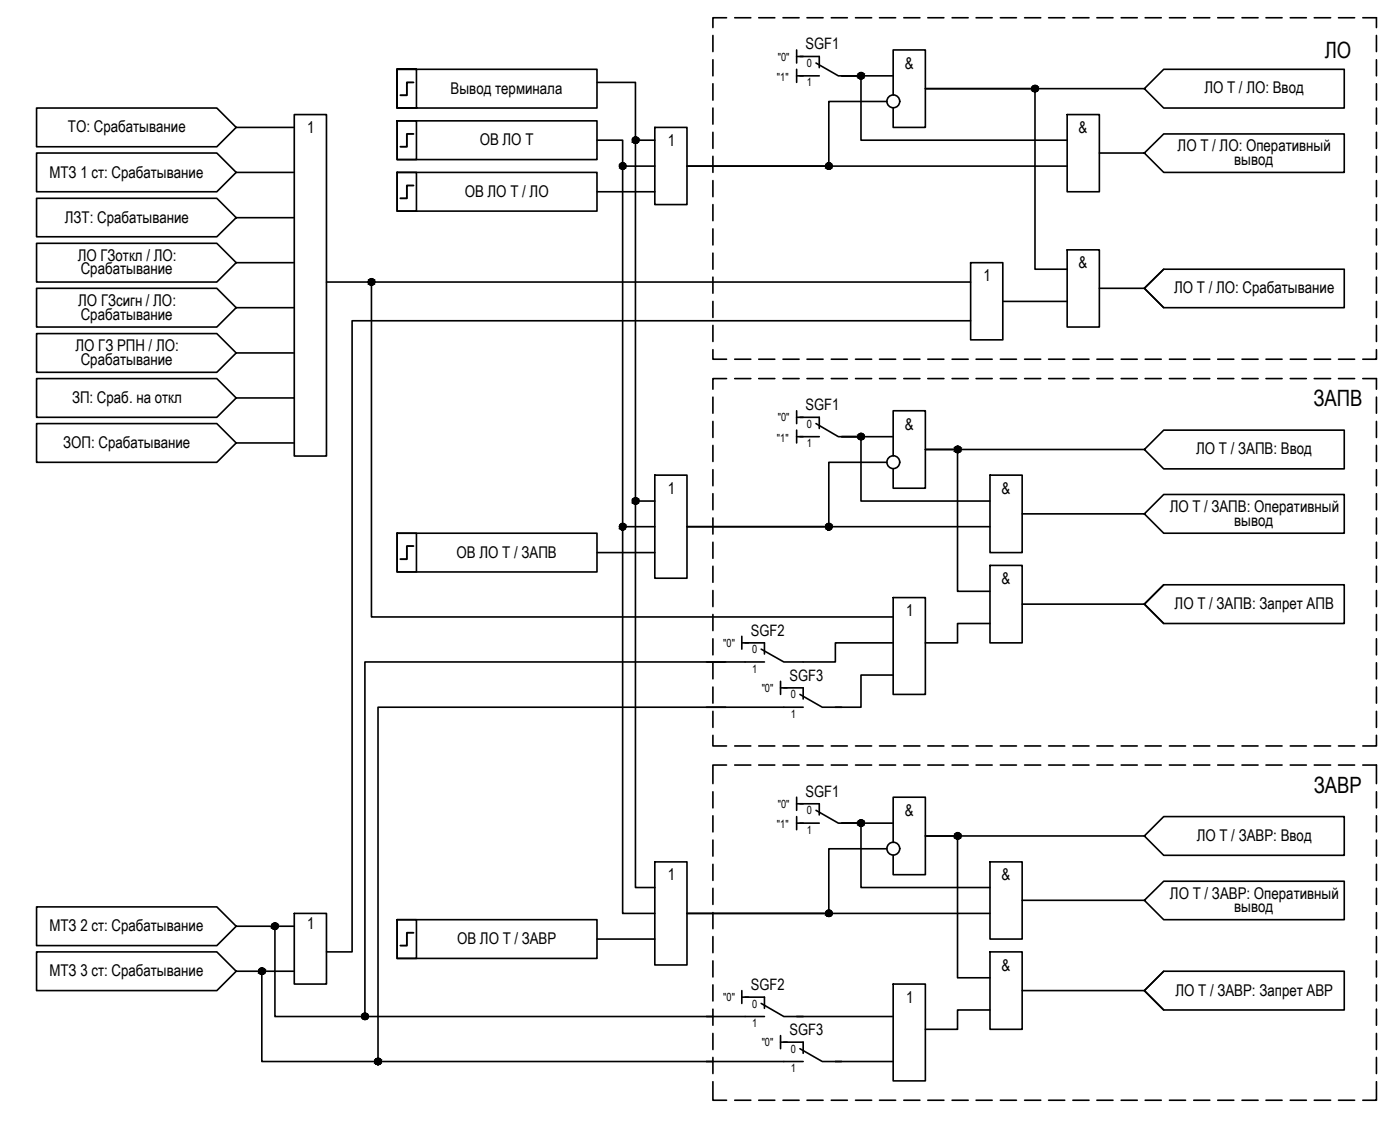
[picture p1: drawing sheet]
<svg xmlns="http://www.w3.org/2000/svg" width="217mm" height="175mm" viewBox="0 0 217 175" stroke-linecap="round" stroke-linejoin="round" font-family="sans-serif">
<!-- layer: 0 -->
<g fill="none" stroke="#000" stroke-width=".25">
<path d="M5.7 16.8h28l3 3-3 3h-28zM36.7 19.8h9M45.7 17.8h5v53h-5zM61.6 18.8h31.1v6h-31.1zM61.6 18.8h3v6h-3zM61.6 10.8v6h3v-6h-3h31.1v6h-31.1zM92.7 12.8h5.9v9h3M101.6 19.8h5v12h-5zM110.7 5.5v2.5M110.7 9.3v2.5M110.7 13v2.5M110.7 16.8v2.5"/>
<path d="M112.8 2.8h-2.1v1.5M114 2.8h2.5M117.8 2.8h2.5M121.5 2.8h2.5M123.7 7.8v2M123.7 10.8v2M123.7 8.8h1M123.7 11.8h1M125.3 2.8h2.5M129 2.8h2.5M132.8 2.8h2.5M136.5 2.8h2.5"/>
<path d="M137.7 15.8h-9v10h-22.1h59.1M138.6 11.8h-8h3v10h32.1M138.6 14.8v-7h5v12h-5v-3M140.3 2.8h2.5M144 2.8h2.5M147.8 2.8h2.5M151.5 2.8h2.5M155.3 2.8h2.5M159 2.8h2.5M162.8 2.8h2.5M165.7 17.8h4.9v12h-4.9zM166.5 2.8h2.5"/>
<path d="M170.3 2.8h2.5M174 2.8h2.5M177.6 13.8l3-3h28.1v6h-28.1zM177.6 13.8h-34h17.1v28h5M177.8 2.8h2.5M181.5 2.8h2.5M185.3 2.8h2.5M189 2.8h2.5M192.8 2.8h2.5M196.5 2.8h2.5M200.3 2.8h2.5M204 2.8h2.5"/>
<path d="M207.8 2.8h2.5M211.5 2.8h2.2v1.5M213.7 5.5v2.5M213.7 9.3v2.5M213.7 13v2.5M213.7 16.8v2.5M5.7 23.8h28l3 3-3 3h-28zM5.7 37.8h28l3 3-3 3h-28zM36.7 33.8l-3 2.9h-28v-5.9h28l3 3h9M36.7 26.8h9M61.6 26.8h3v6h-3zM61.6 26.8h31.1v6h-31.1z"/>
<path d="M92.7 21.8h3.9v4h5M92.7 29.8h8.9M96.6 25.8v55.9h5M98.6 21.8v56h3M110.7 20.5v2.5M110.7 24.3v2.5M110.7 28v2.5M110.7 31.8v2.5M110.7 35.5v2.5M110.7 39.3v2.5M165.7 38.8h4.9v12h-4.9zM170.6 23.8h7l3-3h28.1v6h-28.1l-3-3"/>
<path d="M213.7 20.5v2.5M213.7 24.3v2.5M213.7 28v2.5M213.7 31.8v2.5M213.7 35.5v2.5M213.7 39.3v2.5M5.7 58.8h28l3 3-3 3h-28zM5.7 44.8h28l3 3-3 3h-28zM5.7 51.8h28l3 3-3 3h-28zM36.7 40.8h9M36.7 47.8h9M36.7 54.8h9"/>
<path d="M50.7 43.8h100M57.7 43.8v52h80.9M110.7 54.3v1.5h2.1M110.7 43v2.5M110.7 46.8v2.5M110.7 50.5v2.5M112.8 58.8h-2.1v1.6M114 55.8h2.5M114 58.8h2.5M117.8 55.8h2.5M117.8 58.8h2.5M121.5 55.8h2.5"/>
<path d="M121.5 58.8h2.5M125.3 55.8h2.5M125.3 58.8h2.5M129 55.8h2.5M129 58.8h2.5M132.8 55.8h2.5M132.8 58.8h2.5M136.5 55.8h2.5M136.5 58.8h2.5M140.3 55.8h2.5M140.3 58.8h2.5M144 55.8h2.5"/>
<path d="M144 58.8h2.5M147.8 55.8h2.5M147.8 58.8h2.5M150.7 40.8h5v12h-5zM150.7 49.8h-96v97.9h-4M151.5 55.8h2.5M151.5 58.8h2.5M155.3 55.8h2.5M155.3 58.8h2.5M155.7 46.8h10M159 55.8h2.5M159 58.8h2.5"/>
<path d="M162.8 55.8h2.5M162.8 58.8h2.5M166.5 55.8h2.5M166.5 58.8h2.5M170.3 55.8h2.5M170.3 58.8h2.5M170.6 44.8h7M174 55.8h2.5M174 58.8h2.5M177.6 44.8l3-3h28.1v6h-28.1zM177.8 55.8h2.5M177.8 58.8h2.5"/>
<path d="M180.6 41.8l-3 3 3 3M181.5 55.8h2.5M181.5 58.8h2.5M185.3 55.8h2.5M185.3 58.8h2.5M189 55.8h2.5M189 58.8h2.5M192.8 55.8h2.5M192.8 58.8h2.5M196.5 55.8h2.5M196.5 58.8h2.5M200.3 55.8h2.5"/>
<path d="M200.3 58.8h2.5M204 55.8h2.5M204 58.8h2.5M207.8 55.8h2.5M207.8 58.8h2.5M211.5 58.8h2.2v1.6M213.7 54.3v1.5h-2.2M213.7 43v2.5M213.7 46.8v2.5M213.7 50.5v2.5M36.7 68.8l-3 3h-28v-6.1h28l3 3.1h9M36.7 61.8h9"/>
<path d="M98.6 77.8v60h3M101.6 73.7h5v16.1h-5zM110.7 61.6v2.5M110.7 65.4v2.5M110.7 69.1v2.5M110.7 72.9v2.5M110.7 76.6v2.5M123.7 63.8v1.9M123.7 66.8v2M123.7 64.8h1M123.7 67.8h1M137.7 71.8h-9v9.9h-22.1h47.1"/>
<path d="M138.6 67.8h-8h3v10h20.1M138.6 70.8v-7h5v12h-5v-3M153.7 73.7h5v12.1h-5zM158.7 79.8h18.9l3-3h28.1v6h-28.1l-3-3M177.6 69.8h-34h5v22h5.1M180.6 66.8h28.1v6h-28.1l-3-3zM213.7 61.6v2.5M213.7 65.4v2.5M213.7 69.1v2.5M213.7 72.9v2.5M213.7 76.6v2.5M61.6 82.8h3v6h-3z"/>
<path d="M61.6 82.8h31.1v6h-31.1zM92.7 85.8h8.9M96.6 81.7v60.1h5M110.7 80.4v2.5M110.7 84.2v2.5M110.7 87.9v2.5M110.7 91.7v2.5M110.7 95.4v2.5M110.7 99.1v2.5M115.1 98.8v2M115.1 99.8h1.1M138.6 92.8h5v15h-5z"/>
<path d="M138.6 99.8h-8.9v2.9h-5M153.7 87.8h5v12h-5zM153.7 96.8h-5.1v3h-5M158.7 93.8h18.9l3 3h28.1v-6h-28.1l-3 3M180.6 90.8l-3 3 3 3M213.7 80.4v2.5M213.7 84.2v2.5M213.7 87.9v2.5M213.7 91.7v2.5M213.7 95.4v2.5M213.7 99.1v2.5M109.6 102.7h6.1"/>
<path d="M109.6 109.8h12.1M110.7 114.1v1.7h2.1M110.7 102.9v2.5M110.7 106.6v2.5M110.7 110.4v2.5M112.7 102.7h-56.1v55.1h-13.9v-14M112.7 109.8h-54v55h-18.1v-14M112.8 118.7h-2.1v2.9M114 115.8h2.5M114 118.7h2.5M117.8 115.8h2.5M117.8 118.7h2.5"/>
<path d="M121.2 105.8v2M121.2 106.8h1M121.5 115.8h2.5M121.5 118.7h2.5M125.3 115.8h2.5M125.3 118.7h2.5M129 115.8h2.5M129 118.7h2.5M132.8 115.8h2.5M132.8 118.7h2.5M136.5 115.8h2.5M136.5 118.7h2.5"/>
<path d="M138.6 104.8h-5v5h-3.9M140.3 115.8h2.5M140.3 118.7h2.5M144 115.8h2.5M144 118.7h2.5M147.8 115.8h2.5M147.8 118.7h2.5M151.5 115.8h2.5M151.5 118.7h2.5M155.3 115.8h2.5M155.3 118.7h2.5M159 115.8h2.5"/>
<path d="M159 118.7h2.5M162.8 115.8h2.5M162.8 118.7h2.5M166.5 115.8h2.5M166.5 118.7h2.5M170.3 115.8h2.5M170.3 118.7h2.5M174 115.8h2.5M174 118.7h2.5M177.8 115.8h2.5M177.8 118.7h2.5M181.5 115.8h2.5"/>
<path d="M181.5 118.7h2.5M185.3 115.8h2.5M185.3 118.7h2.5M189 115.8h2.5M189 118.7h2.5M192.8 115.8h2.5M192.8 118.7h2.5M196.5 115.8h2.5M196.5 118.7h2.5M200.3 115.8h2.5M200.3 118.7h2.5M204 115.8h2.5"/>
<path d="M204 118.7h2.5M207.8 115.8h2.5M207.8 118.7h2.5M211.5 118.7h2.2v2.9M213.7 114.1v1.7h-2.2M213.7 102.9v2.5M213.7 106.6v2.5M213.7 110.4v2.5M101.6 133.8h5v16h-5zM110.7 122.9v2.5M110.7 126.6v2.5M110.7 130.4v2.5"/>
<path d="M110.7 134.2v2.5M110.7 137.9v2.5M123.7 123.7v2.1M123.7 126.7v2.1M123.7 124.8h1M123.7 127.8h1M137.7 131.7h-9v10.1h-22.1h47.1M138.6 127.8h-8h3v10h20.1M138.6 130.8v-7.1h5v12.1h-5v-3M153.7 133.8h5v12h-5zM158.7 139.7h18.9M177.6 129.8l3-3.1h28.1v6.1h-28.1z"/>
<path d="M177.6 129.8h-34h5v22h5.1M177.6 139.7l3-2.9h28.1v6h-28.1zM213.7 122.9v2.5M213.7 126.6v2.5M213.7 130.4v2.5M213.7 134.2v2.5M213.7 137.9v2.5M5.7 140.8h28l3 3-3 3h-28zM5.7 147.7h28l3 3.1-3 3h-28zM36.7 143.8h9M36.7 150.8h9M45.7 141.8h5v10.9h-5z"/>
<path d="M56.6 157.8h59.1M61.6 142.8h3v6h-3zM61.6 142.8h31.1v6h-31.1zM92.7 145.8h8.9M110.7 141.7v2.4M110.7 145.4v2.5M110.7 149.1v2.5M110.7 152.9v2.5M110.7 156.6v2.5M115.1 153.8v1.9M115.1 154.8h1.1M123.7 157.8h14.9"/>
<path d="M138.6 152.7h5v15.1h-5zM153.7 147.7h5v12.1h-5zM153.7 156.8h-5.1v3h-5M158.7 153.8h18.9M177.6 153.8l3-3h28.1v6h-28.1zM180.6 150.8l-3 3 3 3M213.7 141.7v2.4M213.7 145.4v2.5M213.7 149.1v2.5M213.7 152.9v2.5M213.7 156.6v2.5M58.7 164.8h63"/>
<path d="M110.7 167.9v2.9h2.1M110.7 160.4v2.5M110.7 164.1v2.5M114 170.8h2.5M117.8 170.8h2.5M121.2 160.7v2.1M121.2 161.8h1M121.5 170.8h2.5M125.3 170.8h2.5M129 170.8h2.5M129.7 164.8h8.9M132.8 170.8h2.5"/>
<path d="M136.5 170.8h2.5M140.3 170.8h2.5M144 170.8h2.5M147.8 170.8h2.5M151.5 170.8h2.5M155.3 170.8h2.5M159 170.8h2.5M162.8 170.8h2.5M166.5 170.8h2.5M170.3 170.8h2.5M174 170.8h2.5M177.8 170.8h2.5"/>
<path d="M181.5 170.8h2.5M185.3 170.8h2.5M189 170.8h2.5M192.8 170.8h2.5M196.5 170.8h2.5M200.3 170.8h2.5M204 170.8h2.5M207.8 170.8h2.5M213.7 167.9v2.9h-2.2M213.7 160.4v2.5M213.7 164.1v2.5"/>
<circle cx="133.7" cy="11.8" r=".49"/>
<circle cx="138.7" cy="15.7" r=".99"/>
<circle cx="160.7" cy="13.7" r=".49"/>
<circle cx="96.7" cy="25.8" r=".49"/>
<circle cx="98.7" cy="21.7" r=".49"/>
<circle cx="128.7" cy="25.8" r=".49"/>
<circle cx="57.7" cy="43.8" r=".49"/>
<circle cx="98.7" cy="77.7" r=".49"/>
<circle cx="133.7" cy="67.8" r=".49"/>
<circle cx="138.7" cy="71.7" r=".99"/>
<circle cx="148.7" cy="69.7" r=".49"/>
<circle cx="96.7" cy="81.7" r=".49"/>
<circle cx="128.7" cy="81.7" r=".49"/>
<circle cx="133.7" cy="127.7" r=".49"/>
<circle cx="138.7" cy="131.7" r=".99"/>
<circle cx="148.7" cy="129.7" r=".49"/>
<circle cx="40.7" cy="150.7" r=".49"/>
<circle cx="42.7" cy="143.7" r=".49"/>
<circle cx="56.7" cy="157.8" r=".49"/>
<circle cx="128.7" cy="141.8" r=".49"/>
<circle cx="58.7" cy="164.7" r=".49"/>
</g>
<g fill="none" stroke="#000" stroke-width=".25">
<path d="M124.2 8.8h3v1.7M124.2 11.8h3M126.7 9.8l3.4 2h3M124.2 64.8h3v1.7M124.2 67.8h3M126.7 65.7l3.4 2.1h3M115.7 99.8h3v1.7M115.7 102.7h3M118.2 100.8l3.5 1.9h3M121.7 106.8h3v1.7M121.7 109.8h3M124.2 107.8l3.4 2h3"/>
<path d="M124.2 124.8h3v1.7M124.2 127.8h3M126.7 125.8l3.4 2h3M115.7 154.8h3v1.7M115.7 157.8h3M118.2 155.7l3.5 2.1h3M121.7 161.8h3v1.7M121.7 164.8h3M124.2 162.8l3.4 2h3"/>
</g>
<!-- layer: 0 -->
<g fill="#000" stroke="#000" stroke-width=".16">
<path d="M133.5 12.2h.3zM133.6 11.3h.1zM160.5 14.2h.3zM160.6 13.3h.1zM96.5 26.3h.3zM96.6 25.3h.1zM98.5 22.2h.3zM98.6 21.3h.1zM128.5 26.3h.3zM128.6 25.3h.1zM57.5 44.2h.3zM57.6 43.3h.1z"/>
<path d="M98.5 78.2h.3zM98.6 77.3h.1zM133.5 68.2h.3zM133.6 67.3h.1zM148.5 70.2h.3zM148.5 69.3h.3zM96.5 82.3h.3zM96.6 81.3h.1zM128.5 82.3h.3zM128.6 81.3h.1zM133.5 128.2h.3zM133.6 127.3h.1z"/>
<path d="M148.5 130.2h.3zM148.5 129.3h.3zM40.5 151.2h.3zM40.6 150.3h.1zM42.5 144.2h.3zM42.6 143.3h.2zM56.5 158.2h.3zM56.6 157.3h.1zM128.5 142.2h.3zM128.6 141.3h.1zM58.5 165.2h.3zM58.6 164.3h.2z"/>
<path d="M133.5 12.2l.2 .1zM133.6 12.3h.1z"/>
<path d="M133.6 11.3h.2zM133.5 11.3h.3z"/>
<path d="M133.5 11.3h.4zM133.4 11.3h.5z"/>
<path d="M133.4 11.3l.6 .1zM133.4 11.3l.6 .1z"/>
<path d="M133.4 12.2h.5zM133.4 12.2h.4z"/>
<path d="M133.4 11.4h.6zM133.3 11.4h.7z"/>
<path d="M133.4 12.2h.6zM133.4 12.2h.5z"/>
<path d="M133.3 11.4l.8 .1-.1-.1zM133.3 11.4l.8 .1h-.9z"/>
<path d="M133.3 12.1h.7zM133.3 12.1l.7 .1z"/>
<path d="M133.2 11.5l.9 .1v-.1zM133.2 11.5l.9 .1h-.9z"/>
<path d="M133.2 12l.8 .1 .1-.1zM133.2 12l.8 .1h-.7z"/>
<path d="M133.2 11.6l1 .1-.1-.1zM133.2 11.6l1 .1h-1z"/>
<path d="M133.2 11.9l.9 .1v-.1zM133.2 11.9l.9 .1h-.9z"/>
<path d="M133.2 11.7l1 .1v-.1zM133.2 11.7l1 .1h-1.1z"/>
<path d="M133.1 11.8l1.1 .1v-.1zM133.1 11.8l1.1 .1h-1z"/>
<path d="M133.2 11.9h.9h.1zM133.2 11.9h.9h-.9z"/>
<path d="M160.5 14.2l.2 .1zM160.6 14.3h.1z"/>
<path d="M160.6 13.3h.2zM160.5 13.3h.3z"/>
<path d="M160.5 13.3h.4zM160.4 13.3h.5z"/>
<path d="M160.4 13.3l.6 .1zM160.3 13.4h.7z"/>
<path d="M160.4 14.2h.5zM160.4 14.2h.4z"/>
<path d="M160.3 13.4l.7 .1v-.1zM160.3 13.4l.7 .1h-.7z"/>
<path d="M160.3 14.1h.7zM160.3 14.1l.6 .1z"/>
<path d="M160.3 13.5h.8zM160.3 13.5h.8z"/>
<path d="M160.3 14.1h.7zM160.3 14.1h.7z"/>
<path d="M160.2 13.5l.9 .1v-.1zM160.2 13.5l.9 .1h-.9z"/>
<path d="M160.2 14l.8 .1 .1-.1zM160.2 14l.8 .1h-.7z"/>
<path d="M160.2 13.6l1 .1-.1-.1zM160.2 13.6l1 .1h-1.1z"/>
<path d="M160.2 13.9l.9 .1v-.1zM160.2 13.9l.9 .1h-.9z"/>
<path d="M160.1 13.7l1.1 .1v-.1zM160.1 13.7l1.1 .1h-1.1z"/>
<path d="M160.1 13.8h1.1zM160.1 13.8h1.1h-1.1z"/>
<path d="M160.1 13.8l1 .1 .1-.1zM160.1 13.8l1 .1h-.9z"/>
<path d="M96.5 26.3h.2zM96.6 26.3h.1z"/>
<path d="M96.6 25.3h.2zM96.5 25.3h.3z"/>
<path d="M96.5 25.3h.4zM96.4 25.3h.5z"/>
<path d="M96.4 25.3l.6 .1zM96.4 25.3l.6 .1h-.6z"/>
<path d="M96.4 26.2h.5zM96.4 26.2l.4 .1z"/>
<path d="M96.4 25.4h.6zM96.3 25.4h.7z"/>
<path d="M96.4 26.2h.6zM96.4 26.2h.5z"/>
<path d="M96.3 25.4l.8 .1-.1-.1zM96.3 25.4l.8 .1h-.9z"/>
<path d="M96.3 26.1l.7 .1v-.1zM96.3 26.1l.7 .1z"/>
<path d="M96.2 25.5l.9 .1v-.1zM96.2 25.5l.9 .1h-.9z"/>
<path d="M96.2 26h.9zM96.2 26l.8 .1z"/>
<path d="M96.2 25.6l1 .1-.1-.1zM96.2 25.6l1 .1h-1z"/>
<path d="M96.2 26h.9zM96.2 26h.9h-.9z"/>
<path d="M96.2 25.7l1 .1v-.1zM96.2 25.7l1 .1h-1.1z"/>
<path d="M96.1 25.8l1.1 .1v-.1zM96.1 25.8l1.1 .1h-1z"/>
<path d="M96.2 25.9l.9 .1 .1-.1zM96.2 25.9l.9 .1h-.9z"/>
<path d="M98.5 22.2l.2 .1zM98.6 22.3h.1z"/>
<path d="M98.6 21.3h.2zM98.5 21.3h.3z"/>
<path d="M98.5 21.3h.4zM98.4 21.3h.5z"/>
<path d="M98.4 21.3l.6 .1zM98.3 21.4h.7z"/>
<path d="M98.4 22.2h.5zM98.4 22.2h.4z"/>
<path d="M98.3 21.4l.7 .1v-.1zM98.3 21.4l.7 .1h-.7z"/>
<path d="M98.3 22.1h.7zM98.3 22.1l.6 .1z"/>
<path d="M98.3 21.5h.8zM98.3 21.5h.8z"/>
<path d="M98.3 22.1h.7zM98.3 22.1h.7z"/>
<path d="M98.2 21.5l.9 .1v-.1zM98.2 21.5l.9 .1h-.9z"/>
<path d="M98.2 22l.8 .1 .1-.1zM98.2 22l.8 .1h-.7z"/>
<path d="M98.2 21.6l.9 .1v-.1zM98.2 21.6l.9 .1h-.9z"/>
<path d="M98.2 21.7l.9 .1v-.1zM98.2 21.7l.9 .1h-.9z"/>
<path d="M98.2 21.8h.9zM98.2 21.8h.9h-.9z"/>
<path d="M98.2 21.8l.9 .1v-.1zM98.2 21.8l.9 .1h-.9z"/>
<path d="M98.2 21.9l.9 .1v-.1zM98.2 21.9l.9 .1h-.9z"/>
<path d="M128.5 26.3h.2zM128.6 26.3h.1z"/>
<path d="M128.6 25.3h.2zM128.5 25.3h.3z"/>
<path d="M128.5 25.3h.4zM128.4 25.3h.5z"/>
<path d="M128.4 25.3l.6 .1zM128.3 25.4l.1-.1 .6 .1z"/>
<path d="M128.4 26.2h.5zM128.4 26.2l.4 .1z"/>
<path d="M128.3 25.4h.7zM128.3 25.4h.7z"/>
<path d="M128.3 26.2h.7zM128.3 26.2h.6z"/>
<path d="M128.3 25.4l.8 .1-.1-.1zM128.3 25.4l.8 .1h-.9z"/>
<path d="M128.3 26.1l.7 .1v-.1zM128.3 26.1l.7 .1h-.7z"/>
<path d="M128.2 25.5l.9 .1v-.1zM128.2 25.5l.9 .1h-.9z"/>
<path d="M128.2 26h.9zM128.2 26l.8 .1z"/>
<path d="M128.2 25.6l1 .1-.1-.1zM128.2 25.6l1 .1h-1.1z"/>
<path d="M128.2 26h.9zM128.2 26h.9h-.9z"/>
<path d="M128.1 25.7l1.1 .1v-.1zM128.1 25.7l1.1 .1h-1.1z"/>
<path d="M128.1 25.8l1.1 .1v-.1zM128.1 25.8l1.1 .1h-1.1z"/>
<path d="M128.1 25.9l1 .1 .1-.1zM128.1 25.9l1 .1h-.9z"/>
<path d="M57.5 44.2h.2zM57.6 44.2h.1z"/>
<path d="M57.6 43.3h.2zM57.5 43.3h.3z"/>
<path d="M57.5 43.3l.4 .1zM57.4 43.4h.5z"/>
<path d="M57.4 43.4h.6zM57.3 43.4h.7z"/>
<path d="M57.4 44.2h.5zM57.4 44.2h.4z"/>
<path d="M57.3 43.4h.7zM57.3 43.4h.7z"/>
<path d="M57.3 44.2h.7zM57.3 44.2h.6z"/>
<path d="M57.3 43.4l.8 .1-.1-.1zM57.3 43.4l.8 .1h-.9z"/>
<path d="M57.3 44.1l.7 .1v-.1zM57.3 44.1l.7 .1h-.7z"/>
<path d="M57.2 43.5l.9 .1v-.1zM57.2 43.5l.9 .1h-.9z"/>
<path d="M57.2 44h.9zM57.2 44l.8 .1z"/>
<path d="M57.2 43.6l1 .1-.1-.1zM57.2 43.6l1 .1h-1z"/>
<path d="M57.2 43.9l.9 .1v-.1zM57.2 43.9l.9 .1h-.9z"/>
<path d="M57.2 43.7l1 .1v-.1zM57.2 43.7l1 .1h-1z"/>
<path d="M57.2 43.8l1 .1v-.1zM57.2 43.8l1 .1h-1z"/>
<path d="M57.2 43.9h.9h.1zM57.2 43.9h.9h-.9z"/>
<path d="M98.5 78.2l.2 .1zM98.6 78.3h.1z"/>
<path d="M98.6 77.3h.2zM98.5 77.3h.3z"/>
<path d="M98.5 77.3h.4zM98.4 77.3h.5z"/>
<path d="M98.4 77.3l.6 .1zM98.3 77.4h.7z"/>
<path d="M98.4 78.2h.5zM98.4 78.2h.4z"/>
<path d="M98.3 77.4h.7zM98.3 77.4h.7z"/>
<path d="M98.3 78.2h.7zM98.3 78.2h.6z"/>
<path d="M98.3 77.4l.8 .1zM98.3 77.4l.8 .1h-.9z"/>
<path d="M98.3 78.1h.7zM98.3 78.1l.7 .1z"/>
<path d="M98.2 77.5l.9 .1v-.1zM98.2 77.5l.9 .1h-.9z"/>
<path d="M98.2 78l.8 .1 .1-.1zM98.2 78l.8 .1h-.7z"/>
<path d="M98.2 77.6l.9 .1v-.1zM98.2 77.6l.9 .1h-.9z"/>
<path d="M98.2 77.7l.9 .1v-.1zM98.2 77.7l.9 .1h-.9z"/>
<path d="M98.2 77.8l.9 .1v-.1zM98.2 77.8l.9 .1h-.9z"/>
<path d="M98.2 77.9h.9zM98.2 77.9h.9h-.9z"/>
<path d="M98.2 77.9l.9 .1v-.1zM98.2 77.9l.9 .1h-.9z"/>
<path d="M133.5 68.2h.2zM133.6 68.2h.1z"/>
<path d="M133.6 67.3h.2zM133.5 67.3h.3z"/>
<path d="M133.5 67.3h.4zM133.4 67.3h.5z"/>
<path d="M133.4 67.3l.6 .1zM133.4 67.3l.6 .1h-.6z"/>
<path d="M133.4 68.2h.5zM133.4 68.2h.4z"/>
<path d="M133.4 67.4h.6zM133.3 67.4h.7z"/>
<path d="M133.4 68.2h.6zM133.4 68.2h.5z"/>
<path d="M133.3 67.4l.8 .1-.1-.1zM133.3 67.4l.8 .1h-.9z"/>
<path d="M133.3 68.1l.7 .1v-.1zM133.3 68.1l.7 .1z"/>
<path d="M133.2 67.5l.9 .1v-.1zM133.2 67.5l.9 .1h-.9z"/>
<path d="M133.2 68h.9zM133.2 68l.8 .1z"/>
<path d="M133.2 67.6l1 .1-.1-.1zM133.2 67.6l1 .1h-1z"/>
<path d="M133.2 67.9l.9 .1v-.1zM133.2 67.9l.9 .1h-.9z"/>
<path d="M133.2 67.7l1 .1v-.1zM133.2 67.7l1 .1h-1.1z"/>
<path d="M133.1 67.8l1.1 .1v-.1zM133.1 67.8l1.1 .1h-1z"/>
<path d="M133.2 67.9h.9h.1zM133.2 67.9h.9h-.9z"/>
<path d="M148.5 70.2l.3 .1zM148.5 70.3h.3z"/>
<path d="M148.5 69.3h.3zM148.5 69.3h.3z"/>
<path d="M148.5 69.3h.4zM148.5 69.3h.4z"/>
<path d="M148.4 69.3l.6 .1zM148.3 69.4h.7z"/>
<path d="M148.4 70.2h.5zM148.4 70.2h.4z"/>
<path d="M148.3 69.4h.8zM148.3 69.4h.8z"/>
<path d="M148.3 70.2h.7zM148.3 70.2h.6z"/>
<path d="M148.3 69.4l.8 .1v-.1zM148.3 69.4l.8 .1h-.9z"/>
<path d="M148.3 70.1h.8zM148.3 70.1l.7 .1z"/>
<path d="M148.2 69.5l.9 .1v-.1zM148.2 69.5l.9 .1h-.9z"/>
<path d="M148.2 70l.9 .1v-.1zM148.2 70l.9 .1h-.8z"/>
<path d="M148.2 69.6l.9 .1v-.1zM148.2 69.6l.9 .1h-.9z"/>
<path d="M148.2 69.7l.9 .1v-.1zM148.2 69.7l.9 .1h-.9z"/>
<path d="M148.2 69.8l.9 .1v-.1zM148.2 69.8l.9 .1h-.9z"/>
<path d="M148.2 69.9h.9zM148.2 69.9h.9h-.9z"/>
<path d="M148.2 69.9l.9 .1v-.1zM148.2 69.9l.9 .1h-.9z"/>
<path d="M96.5 82.3h.2zM96.6 82.3h.1z"/>
<path d="M96.6 81.3h.2zM96.5 81.3h.3z"/>
<path d="M96.5 81.3h.4zM96.4 81.3h.5z"/>
<path d="M96.4 81.3l.6 .1zM96.4 81.3l.6 .1z"/>
<path d="M96.4 82.2h.5zM96.4 82.2l.4 .1z"/>
<path d="M96.4 81.4l.6 .1v-.1zM96.4 81.4l.6 .1h-.7z"/>
<path d="M96.4 82.1l.5 .1 .1-.1zM96.4 82.1l.5 .1z"/>
<path d="M96.3 81.5h.8zM96.2 81.5h.9z"/>
<path d="M96.3 82.1h.7zM96.3 82.1h.7z"/>
<path d="M96.2 81.5l.9 .1v-.1zM96.2 81.5l.9 .1h-.9z"/>
<path d="M96.2 82l.8 .1 .1-.1zM96.2 82l.8 .1h-.7z"/>
<path d="M96.2 81.6l1 .1-.1-.1zM96.2 81.6l1 .1h-1z"/>
<path d="M96.2 81.9l.9 .1v-.1zM96.2 81.9l.9 .1h-.9z"/>
<path d="M96.2 81.7h1zM96.2 81.7h1h-1.1z"/>
<path d="M96.1 81.7l1.1 .1v-.1zM96.1 81.7l1.1 .1h-1z"/>
<path d="M96.2 81.8l.9 .1 .1-.1zM96.2 81.8l.9 .1h-.9z"/>
<path d="M128.5 82.3h.2zM128.6 82.3h.1z"/>
<path d="M128.6 81.3h.2zM128.5 81.3h.3z"/>
<path d="M128.5 81.3h.4zM128.4 81.3h.5z"/>
<path d="M128.4 81.3l.6 .1zM128.3 81.4h.7z"/>
<path d="M128.4 82.2h.5zM128.4 82.2l.4 .1z"/>
<path d="M128.3 81.4l.7 .1v-.1zM128.3 81.4l.7 .1h-.7z"/>
<path d="M128.3 82.1l.6 .1 .1-.1zM128.3 82.1l.6 .1z"/>
<path d="M128.3 81.5h.8zM128.3 81.5h.8z"/>
<path d="M128.3 82.1h.7zM128.3 82.1h.7z"/>
<path d="M128.2 81.5l.9 .1v-.1zM128.2 81.5l.9 .1h-.9z"/>
<path d="M128.2 82l.8 .1 .1-.1zM128.2 82l.8 .1h-.7z"/>
<path d="M128.2 81.6l1 .1-.1-.1zM128.2 81.6l1 .1h-1.1z"/>
<path d="M128.2 81.9l.9 .1v-.1zM128.2 81.9l.9 .1h-.9z"/>
<path d="M128.1 81.7h1.1zM128.1 81.7h1.1h-1.1z"/>
<path d="M128.1 81.7l1.1 .1v-.1zM128.1 81.7l1.1 .1h-1.1z"/>
<path d="M128.1 81.8l1 .1 .1-.1zM128.1 81.8l1 .1h-.9z"/>
<path d="M133.5 128.2l.2 .1zM133.6 128.3h.1z"/>
<path d="M133.6 127.3h.2zM133.5 127.3h.3z"/>
<path d="M133.5 127.3h.4zM133.4 127.3h.5z"/>
<path d="M133.4 127.3l.6 .1zM133.4 127.3l.6 .1z"/>
<path d="M133.4 128.2h.5zM133.4 128.2h.4z"/>
<path d="M133.4 127.4h.6zM133.3 127.4h.7z"/>
<path d="M133.4 128.1h.6zM133.4 128.1l.5 .1z"/>
<path d="M133.3 127.4l.8 .1-.1-.1zM133.3 127.4l.8 .1h-.9z"/>
<path d="M133.3 128.1h.7zM133.3 128.1h.7z"/>
<path d="M133.2 127.5l.9 .1v-.1zM133.2 127.5l.9 .1h-.9z"/>
<path d="M133.2 128l.8 .1 .1-.1zM133.2 128l.8 .1h-.7z"/>
<path d="M133.2 127.6l1 .1-.1-.1zM133.2 127.6l1 .1h-1z"/>
<path d="M133.2 127.9l.9 .1v-.1zM133.2 127.9l.9 .1h-.9z"/>
<path d="M133.2 127.7l1 .1v-.1zM133.2 127.7l1 .1h-1.1z"/>
<path d="M133.1 127.8l1.1 .1v-.1zM133.1 127.8l1.1 .1h-1z"/>
<path d="M133.2 127.9h.9h.1zM133.2 127.9h.9h-.9z"/>
<path d="M148.5 130.2l.3 .1zM148.5 130.3h.3z"/>
<path d="M148.5 129.3h.3zM148.5 129.3h.3z"/>
<path d="M148.5 129.3h.4zM148.5 129.3h.4z"/>
<path d="M148.4 129.3l.6 .1zM148.3 129.4h.7z"/>
<path d="M148.4 130.2h.5zM148.4 130.2h.4z"/>
<path d="M148.3 129.4l.8 .1zM148.3 129.5v-.1l.8 .1z"/>
<path d="M148.3 130.1h.7zM148.3 130.1l.6 .1z"/>
<path d="M148.3 129.5h.8zM148.3 129.5h.8z"/>
<path d="M148.3 130.1h.8zM148.3 130.1h.7z"/>
<path d="M148.2 129.5l.9 .1v-.1zM148.2 129.5l.9 .1h-.9z"/>
<path d="M148.2 130l.9 .1v-.1zM148.2 130l.9 .1h-.8z"/>
<path d="M148.2 129.6l.9 .1v-.1zM148.2 129.6l.9 .1h-.9z"/>
<path d="M148.2 129.7l.9 .1v-.1zM148.2 129.7l.9 .1h-.9z"/>
<path d="M148.2 129.8h.9zM148.2 129.8h.9h-.9z"/>
<path d="M148.2 129.8l.9 .1v-.1zM148.2 129.8l.9 .1h-.9z"/>
<path d="M148.2 129.9l.9 .1v-.1zM148.2 129.9l.9 .1h-.9z"/>
<path d="M40.5 151.2l.2 .1zM40.6 151.3h.1z"/>
<path d="M40.6 150.3h.2zM40.5 150.3h.3z"/>
<path d="M40.5 150.3h.4zM40.5 150.3h.4z"/>
<path d="M40.4 150.3l.6 .1zM40.3 150.4h.7z"/>
<path d="M40.4 151.2h.5zM40.4 151.2h.4z"/>
<path d="M40.3 150.4l.7 .1v-.1zM40.3 150.4l.7 .1h-.7z"/>
<path d="M40.3 151.1h.7zM40.3 151.1l.6 .1z"/>
<path d="M40.3 150.5h.8zM40.3 150.5h.8z"/>
<path d="M40.3 151.1h.7zM40.3 151.1h.7z"/>
<path d="M40.2 150.5l1 .1-.1-.1zM40.2 150.5l1 .1h-1z"/>
<path d="M40.2 151l.8 .1 .1-.1zM40.2 151l.8 .1h-.7z"/>
<path d="M40.2 150.6l1 .1v-.1zM40.2 150.6l1 .1h-1z"/>
<path d="M40.2 150.7l1 .1v-.1zM40.2 150.7l1 .1h-1z"/>
<path d="M40.2 150.8h1zM40.2 150.8h1h-1z"/>
<path d="M40.2 150.8l1 .1v-.1zM40.2 150.8l1 .1h-1z"/>
<path d="M40.2 150.9l.9 .1 .1-.1zM40.2 150.9l.9 .1h-.9z"/>
<path d="M42.5 144.2l.3 .1zM42.6 144.3h.2z"/>
<path d="M42.6 143.3h.2zM42.5 143.3h.3z"/>
<path d="M42.5 143.3h.4zM42.4 143.3h.5z"/>
<path d="M42.4 143.3l.6 .1zM42.3 143.4h.7z"/>
<path d="M42.4 144.2h.5zM42.4 144.2h.4z"/>
<path d="M42.3 143.4h.8zM42.3 143.4h.8z"/>
<path d="M42.3 144.1h.7zM42.3 144.1l.6 .1z"/>
<path d="M42.3 143.4l.8 .1v-.1zM42.3 143.4l.8 .1h-.9z"/>
<path d="M42.3 144.1h.7h.1zM42.3 144.1h.7h-.7z"/>
<path d="M42.2 143.5l.9 .1v-.1zM42.2 143.5l.9 .1h-.9z"/>
<path d="M42.2 144h.9zM42.2 144l.9 .1z"/>
<path d="M42.2 143.6l.9 .1v-.1zM42.2 143.6l.9 .1h-.9z"/>
<path d="M42.2 143.7l.9 .1v-.1zM42.2 143.7l.9 .1h-.9z"/>
<path d="M42.2 143.8l.9 .1v-.1zM42.2 143.8l.9 .1h-.9z"/>
<path d="M42.2 143.9h.9zM42.2 143.9h.9h-.9z"/>
<path d="M42.2 143.9l.9 .1v-.1zM42.2 143.9l.9 .1h-.9z"/>
<path d="M56.5 158.2h.2zM56.6 158.2h.1z"/>
<path d="M56.6 157.3h.2zM56.5 157.3h.3z"/>
<path d="M56.5 157.3h.4zM56.4 157.3h.5z"/>
<path d="M56.4 157.3l.6 .1zM56.4 157.3l.6 .1h-.7z"/>
<path d="M56.4 158.2h.5zM56.4 158.2h.4z"/>
<path d="M56.3 157.4h.7zM56.3 157.4h.7z"/>
<path d="M56.3 158.2h.7zM56.3 158.2h.6z"/>
<path d="M56.3 157.4l.8 .1zM56.3 157.4l.8 .1h-.9z"/>
<path d="M56.3 158.1l.7 .1v-.1zM56.3 158.1l.7 .1z"/>
<path d="M56.2 157.5l.9 .1v-.1zM56.2 157.5l.9 .1h-.9z"/>
<path d="M56.2 157.6l1 .1-.1-.1zM56.2 157.6l1 .1h-1z"/>
<path d="M56.2 157.9l.9 .1zM56.2 157.9l.9 .1z"/>
<path d="M56.2 158l.8 .1 .1-.1zM56.2 158l.8 .1h-.7z"/>
<path d="M56.2 157.7l1 .1v-.1zM56.2 157.7l1 .1h-1z"/>
<path d="M56.2 157.8l1 .1v-.1zM56.2 157.8l1 .1h-1z"/>
<path d="M56.2 157.9h.9h.1zM56.2 157.9h.9h-.9z"/>
<path d="M128.5 142.2h.2zM128.6 142.2h.1z"/>
<path d="M128.6 141.3h.2zM128.5 141.3h.3z"/>
<path d="M128.5 141.3h.4zM128.4 141.3h.5z"/>
<path d="M128.4 141.3l.6 .1zM128.3 141.4l.1-.1 .6 .1z"/>
<path d="M128.4 142.2h.5zM128.4 142.2h.4z"/>
<path d="M128.3 141.4h.7zM128.3 141.4h.7z"/>
<path d="M128.3 142.2h.7zM128.3 142.2h.6z"/>
<path d="M128.3 141.4l.8 .1-.1-.1zM128.3 141.4l.8 .1h-.9z"/>
<path d="M128.3 142.1l.7 .1v-.1zM128.3 142.1l.7 .1h-.7z"/>
<path d="M128.2 141.5l.9 .1v-.1zM128.2 141.5l.9 .1h-.9z"/>
<path d="M128.2 142h.9zM128.2 142l.8 .1z"/>
<path d="M128.2 141.6l1 .1-.1-.1zM128.2 141.6l1 .1h-1.1z"/>
<path d="M128.2 141.9l.9 .1v-.1zM128.2 141.9l.9 .1h-.9z"/>
<path d="M128.1 141.7l1.1 .1v-.1zM128.1 141.7l1.1 .1h-1.1z"/>
<path d="M128.1 141.8l1.1 .1v-.1zM128.1 141.8l1.1 .1h-1.1z"/>
<path d="M128.1 141.9h1h.1zM128.1 141.9h1h-.9z"/>
<path d="M58.5 165.2l.3 .1zM58.6 165.3h.2z"/>
<path d="M58.6 164.3h.2zM58.5 164.3h.3z"/>
<path d="M58.5 164.3h.4zM58.4 164.3h.5z"/>
<path d="M58.4 164.3l.6 .1zM58.3 164.4h.7z"/>
<path d="M58.4 165.2h.5zM58.4 165.2h.4z"/>
<path d="M58.3 164.4h.8zM58.3 164.4h.8z"/>
<path d="M58.3 165.1h.7zM58.3 165.1l.6 .1z"/>
<path d="M58.3 164.4l.8 .1v-.1zM58.3 164.4l.8 .1h-.9z"/>
<path d="M58.3 165.1h.8zM58.3 165.1h.7z"/>
<path d="M58.2 164.5l.9 .1v-.1zM58.2 164.5l.9 .1h-.9z"/>
<path d="M58.2 165l.9 .1v-.1zM58.2 165l.9 .1z"/>
<path d="M58.2 164.6l.9 .1v-.1zM58.2 164.6l.9 .1h-.9z"/>
<path d="M58.2 164.7l.9 .1v-.1zM58.2 164.7l.9 .1h-.9z"/>
<path d="M58.2 164.8h.9zM58.2 164.8h.9h-.9z"/>
<path d="M58.2 164.8l.9 .1v-.1zM58.2 164.8l.9 .1h-.9z"/>
<path d="M58.2 164.9l.9 .1v-.1zM58.2 164.9l.9 .1h-.9z"/>
</g>
<path d="M64.2 12.8h-1v2h-1.1M64.2 28.8h-1v2h-1.1M64.2 20.8h-1v2h-1.1M64.2 84.8h-1v2h-1.1M64.2 144.8h-1v2h-1.1" fill="none" stroke="#000" stroke-width=".3"/>
<g font-size="3.5">
<text x="205.7" y="9">ЛО</text>
<text x="203.9" y="63">ЗАПВ</text>
<text x="203.9" y="123">ЗАВР</text>
</g>
<g font-size="2.5">
<text x="140.5" y="10.7">&amp;</text>
<text x="69.9" y="14.5">Вывод терминала</text>
<text x="186.9" y="14.5">ЛО Т / ЛО: Ввод</text>
<text x="10.5" y="20.5">ТО: Срабатывание</text>
<text x="47.7" y="20.7">1</text>
<text x="74.5" y="22.5">ОВ ЛО Т</text>
<text x="103.7" y="22.7">1</text>
<text x="167.4" y="20.7">&amp;</text>
<text x="182.8" y="23.5">ЛО Т / ЛО: Оперативный</text>
<text x="7.7" y="27.6">МТЗ 1 ст: Срабатывание</text>
<text x="191.6" y="25.6">вывод</text>
<text x="10.1" y="34.5">ЛЗТ: Срабатывание</text>
<text x="72.1" y="30.5">ОВ ЛО Т / ЛО</text>
<text x="12.1" y="40.5">ЛО ГЗоткл / ЛО:</text>
<text x="167.4" y="41.7">&amp;</text>
<text x="12.2" y="47.5">ЛО ГЗсигн / ЛО:</text>
<text x="12.5" y="42.6">Срабатывание</text>
<text x="152.7" y="43.7">1</text>
<text x="182.2" y="45.6">ЛО Т / ЛО: Срабатывание</text>
<text x="12.5" y="49.6">Срабатывание</text>
<text x="11.7" y="54.5">ЛО ГЗ РПН / ЛО:</text>
<text x="12.5" y="56.6">Срабатывание</text>
<text x="11.2" y="62.5">ЗП: Сраб. на откл</text>
<text x="9.8" y="69.6">ЗОП: Срабатывание</text>
<text x="140.5" y="66.7">&amp;</text>
<text x="185.7" y="70.5">ЛО Т / ЗАПВ: Ввод</text>
<text x="103.7" y="76.7">1</text>
<text x="155.5" y="76.7">&amp;</text>
<text x="181.6" y="79.5">ЛО Т / ЗАПВ: Оперативный</text>
<text x="191.6" y="81.6">вывод</text>
<text x="70.9" y="86.5">ОВ ЛО Т / ЗАПВ</text>
<text x="140.7" y="95.7">1</text>
<text x="155.5" y="90.6">&amp;</text>
<text x="182.3" y="94.5">ЛО Т / ЗАПВ: Запрет АПВ</text>
<text x="140.5" y="126.7">&amp;</text>
<text x="185.8" y="130.5">ЛО Т / ЗАВР: Ввод</text>
<text x="103.7" y="136.7">1</text>
<text x="155.5" y="136.7">&amp;</text>
<text x="181.6" y="139.5">ЛО Т / ЗАВР: Оперативный</text>
<text x="191.6" y="141.6">вывод</text>
<text x="7.7" y="144.5">МТЗ 2 ст: Срабатывание</text>
<text x="47.7" y="144.1">1</text>
<text x="71" y="146.5">ОВ ЛО Т / ЗАВР</text>
<text x="7.7" y="151.5">МТЗ 3 ст: Срабатывание</text>
<text x="140.7" y="155.7">1</text>
<text x="155.5" y="150.7">&amp;</text>
<text x="182.5" y="154.5">ЛО Т / ЗАВР: Запрет АВР</text>
</g>
<g font-size="2.4">
<text x="125.1" y="7.7">SGF1</text>
<text x="125.1" y="63.6">SGF1</text>
<text x="116.5" y="98.6">SGF2</text>
<text x="122.6" y="105.6">SGF3</text>
<text x="125.1" y="123.7">SGF1</text>
<text x="116.5" y="153.6">SGF2</text>
<text x="122.6" y="160.6">SGF3</text>
</g>
<g font-size="1.7">
<text x="120.7" y="9.4">&quot;0&quot;</text>
<text x="125.3" y="10.4">0</text>
<text x="120.6" y="12.5">&quot;1&quot;</text>
<text x="125.3" y="13.4">1</text>
<text x="120.7" y="65.4">&quot;0&quot;</text>
<text x="120.6" y="68.5">&quot;1&quot;</text>
<text x="125.3" y="66.4">0</text>
<text x="125.3" y="69.4">1</text>
<text x="112.3" y="100.4">&quot;0&quot;</text>
<text x="116.8" y="101.4">0</text>
<text x="116.8" y="104.4">1</text>
<text x="118.2" y="107.4">&quot;0&quot;</text>
<text x="122.8" y="108.4">0</text>
<text x="122.8" y="111.4">1</text>
<text x="120.7" y="125.4">&quot;0&quot;</text>
<text x="120.6" y="128.5">&quot;1&quot;</text>
<text x="125.3" y="126.4">0</text>
<text x="125.3" y="129.4">1</text>
<text x="112.3" y="155.4">&quot;0&quot;</text>
<text x="116.8" y="156.4">0</text>
<text x="116.8" y="159.4">1</text>
<text x="118.2" y="162.4">&quot;0&quot;</text>
<text x="122.8" y="163.4">0</text>
<text x="122.8" y="166.4">1</text>
</g>
</svg>
